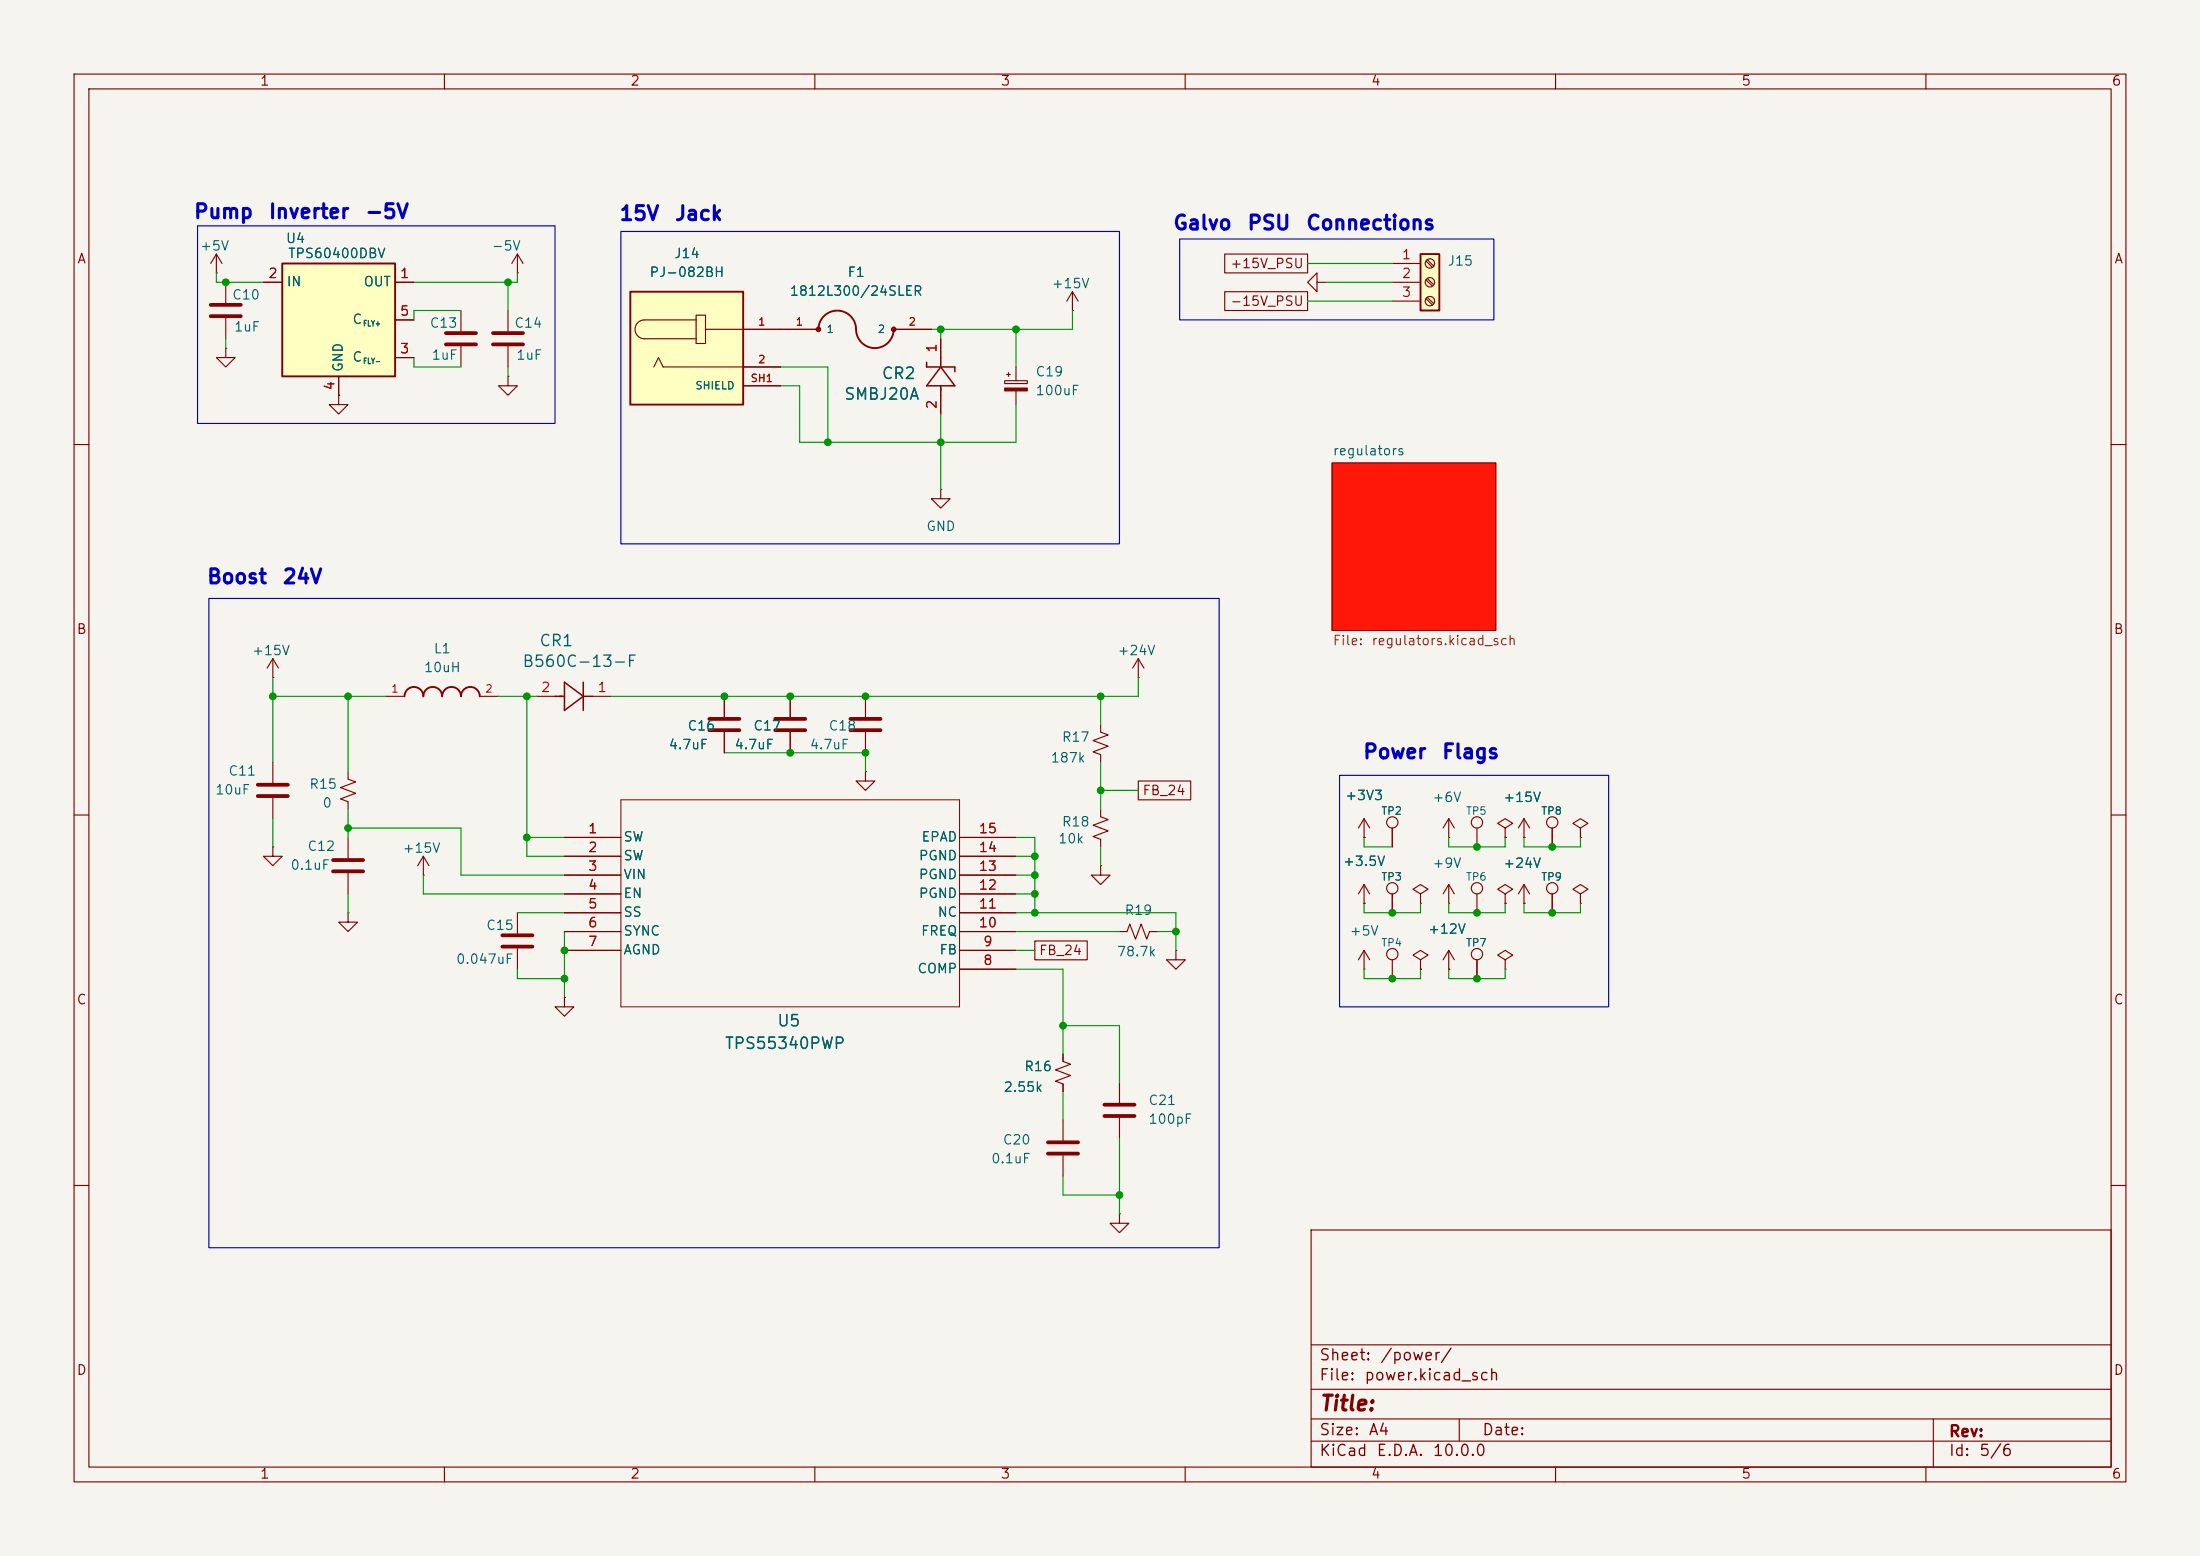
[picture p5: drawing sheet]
<svg xmlns="http://www.w3.org/2000/svg" width="297mm" height="210mm" viewBox="0 0 297 210" stroke-linecap="round" stroke-linejoin="round" font-family="sans-serif">
<path d="M0 0h297v210h-297z" fill="#f5f4ef" stroke="#f5f4ef" stroke-width=".14"/>
<g fill="none" stroke="#840000" stroke-width=".15">
<path d="M10 10h277v190h-277zM12 12h273v186h-273zM60 10v2M110 10v2M160 10v2M210 10v2M260 10v2M29.2 36.8h.1M29.2 34.3l-.8 1.3M29.2 34.3l.8 1.3M29.2 34.3v2.5M30.5 47v1.3h1.2l-1.2 1.2-1.3-1.2h1.3"/>
<path d="M30.5 47h.1M10 60h2M127 66v1.3h1.3l-1.3 1.3-1.3-1.3h1.3M127 66h.1M179.8 62.5h22.1v22.6h-22.1zM285 60h2M36.8 91.4h.1M36.8 88.9l-.7 1.3M36.8 88.9l.8 1.3M36.8 88.9v2.5M72.4 94h2.5M80 94h2.5"/>
<path d="M97.8 94v2.8M97.8 98.8v2.8M106.7 94v2.8M106.7 98.8v2.8M116.8 94v2.8M116.8 98.8v2.8M10 110h2M116.8 104.1v1.3h1.3l-1.3 1.3-1.2-1.3h1.2M116.8 104.1h.1M285 110h2M151.1 125.7h1l.4-1 .8 2 .8-2 .7 2 .4-1h1M188 129.5v2.6"/>
<path d="M191.8 129.5l1-.6-1-.6-1 .6 1 .6v1.3M191.8 130.8h.1M191.8 120.7l1-.7-1-.6-1 .6 1 .7v1.2M191.8 121.9h.1M195.6 130.8h.1M195.6 128.3l-.8 1.2M195.6 128.3l.7 1.2M195.6 128.3v2.5M199.4 120.7v2.5M199.4 129.5v2.6M203.2 129.5l1-.6-1-.6-1 .6 1 .6v1.3M203.2 130.8h.1"/>
<path d="M203.2 120.7l1-.7-1-.6-1 .6 1 .7v1.2M203.2 121.9h.1M10 160h2M177 166h108v32h-108zM285 160h2M60 198v2M110 198v2M160 198v2M177 194.5h108M177 191.5h108M177 187.5h108M177 181.5h108"/>
<path d="M197 191.5v3M210 198v2M260 198v2M261 191.5v6.5"/>
<circle cx="199.4" cy="119.9" r=".76"/>
<circle cx="188" cy="128.8" r=".76"/>
<circle cx="199.4" cy="128.8" r=".76"/>
</g>
<path d="M179.8 62.5h22.1v22.6h-22.1z" fill="#ff170a" stroke="#ff170a" stroke-width=".14"/>
<path d="M95.8 97h4M95.8 98.6h4M104.6 97h4.1M104.6 98.6h4.1M114.8 97h4.1M114.8 98.6h4.1" fill="none" stroke="#840000" stroke-width=".51"/>
<path d="M74.9 94h1.3M76.2 92.1l2.5 1.9-2.5 1.9zM78.7 94h1.3M78.7 92.1v3.8" fill="none" stroke="#840000" stroke-width=".2"/>
<path d="M38.1 35.6h15.2v15.2h-15.2z" fill="#ffffc2"/>
<path d="M38.1 35.6h15.2v15.2h-15.2z" fill="none" stroke="#840000" stroke-width=".25"/>
<g fill="none" stroke="#840000" stroke-width=".15">
<path d="M30.5 38.1v2.8M35.6 38.1h2.5M53.3 38.1h2.6M69.8 36.8h.1M69.8 34.3l-.7 1.3M69.8 34.3l.8 1.3M69.8 34.3v2.5M177.8 38.1v-1.3l-1.3 1.3 1.3 1.3v-1.3h1.3M30.5 42.9v2.8M45.7 53.3v1.3h1.3l-1.3 1.3-1.3-1.3h1.3M45.7 53.3h.1M45.7 50.8v2.5"/>
<path d="M53.3 48.3h2.6M53.3 43.2h2.6M62.2 41.9v2.8M62.2 46.7v2.8M68.6 50.8v1.3h1.2l-1.2 1.2-1.3-1.2h1.3M68.6 50.8h.1M68.6 41.9v2.8M68.6 46.7v2.8M127 45.7v2.6M127 53.3v2.6M148.6 97.8v1l1 .4-2 .7 2 .8-2 .8 1 .4v1M153.7 91.4h.1"/>
<path d="M153.7 88.9l-.8 1.3M153.7 88.9l.7 1.3M153.7 88.9v2.5M76.2 113h7.6M76.2 115.6h7.6M76.2 118.1h7.6M129.5 113h7.7M129.5 115.6h7.7M129.5 118.1h7.7M148.6 116.8v1.3h1.3l-1.3 1.3-1.3-1.3h1.3M148.6 116.8h.1M148.6 109.2v1l1 .4-2 .8 2 .7-2 .8 1 .4v1"/>
<path d="M195.6 119.4l-.8 1.3M195.6 119.4l.7 1.3M195.6 119.4v2.5M205.7 113h.1M205.7 110.5l-.7 1.3M205.7 110.5l.8 1.3M205.7 110.5v2.5M209.5 111.8v2.5M213.4 111.8l1-.7-1-.6-1.1 .6 1.1 .7v1.2M213.4 113h.1M76.2 120.7h7.6M76.2 123.2h7.6"/>
<path d="M76.2 125.7h7.6M76.2 128.3h7.6M129.5 120.7h7.7M129.5 123.2h7.7M129.5 125.7h7.7M129.5 128.3h7.7M129.5 130.8h7.7M188 120.7v2.5M195.6 121.9h.1M209.5 120.7v2.5M213.4 120.7l1-.7-1-.6-1.1 .6 1.1 .7v1.2M213.4 121.9h.1"/>
<path d="M143.5 142.2v1.1l1 .3-2 .8 2 .8-2 .7 1 .4v1"/>
<circle cx="188" cy="119.9" r=".76"/>
<circle cx="209.5" cy="111" r=".76"/>
<circle cx="209.5" cy="119.9" r=".76"/>
</g>
<path d="M28.4 41.1h4.1M28.4 42.7h4.1M60.2 45h4.1M60.2 46.5h4.1M66.5 45h4.1M66.5 46.5h4.1" fill="none" stroke="#840000" stroke-width=".51"/>
<path d="M83.8 108h45.7v27.9h-45.7z" fill="none" stroke="#840000" stroke-width=".14"/>
<path d="M125.1 48.9v.6h3.8v.7M127 48.3v1.2M127 52.1v1.2M127 49.5l1.9 2.6h-3.8z" fill="none" stroke="#840000" stroke-width=".2"/>
<path d="M191.8 34.3h2.5v7.6h-2.5z" fill="#ffffc2"/>
<path d="M191.8 34.3h2.5v7.6h-2.5z" fill="none" stroke="#840000" stroke-width=".25"/>
<g fill="none" stroke="#840000" stroke-width=".15">
<path d="M188 35.6h3.8M188 38.1h3.8M192.5 35.2l.9 .9M192.5 37.8l.9 .8M192.7 35.1l.8 .8M192.7 37.6l.8 .8M188 40.6h3.8M192.5 40.3l.9 .8M192.7 40.1l.8 .9M203.2 111.8l1-.7-1-.6-1 .6 1 .7v1.2M203.2 113h.1"/>
<circle cx="193" cy="38.1" r=".63"/>
<circle cx="193" cy="35.6" r=".63"/>
<circle cx="193" cy="40.6" r=".63"/>
</g>
<path d="M85.1 39.4h15.2v15.2h-15.2z" fill="#ffffc2"/>
<g fill="none" stroke="#840000" stroke-width=".25">
<path d="M85.1 39.4h15.2v15.2h-15.2zM110.5 44.5a2.55 2.55 0 0 1 2.6-2.6 2.55 2.55 0 0 1 2.5 2.8 2.54 2.54 0 0 0 2.6 2.3 2.54 2.54 0 0 0 2.4-2.5M54.6 94a1.27 1.27 0 0 1 1.3-1.3 1.27 1.27 0 0 1 1.2 1.3 1.27 1.27 0 0 1 1.3-1.3 1.27 1.27 0 0 1 1.3 1.3 1.27 1.27 0 0 1 1.3-1.3 1.27 1.27 0 0 1 1.2 1.3 1.27 1.27 0 0 1 1.3-1.3 1.27 1.27 0 0 1 1.3 1.3"/>
<circle cx="110.5" cy="44.4" r=".25"/>
<circle cx="120.6" cy="44.4" r=".25"/>
</g>
<g fill="none" stroke="#840000" stroke-width=".15">
<path d="M35.6 38.1h2.5M53.3 38.1h2.6M144.8 39.4l-.8 1.2M144.8 39.4l.7 1.2M144.8 39.4v2.5M165.3 34.3h11.2v2.5h-11.2zM165.3 39.4h11.2v2.5h-11.2zM45.7 53.3h.1M45.7 50.8v2.5M53.3 43.2h2.6M53.3 48.3h2.6M88.3 49.5l.6-1.2 .6 1.2h15.9"/>
<path d="M94 43.2h-7a1.27 1.27 0 0 0-1.3 1.3 1.27 1.27 0 0 0 1.3 1.2h7M94 42.5h1.2v3.9h-1.2zM95.2 44.5h15.3M100.3 52.1h5.1M120.6 44.5h5.1M127 45.7v2.6M127 53.3v2.6M135.6 51.4h3.1v.4h-3.1zM135.9 50.5h.5M136.1 50.3v.5M137.2 49.5v1.9M137.2 52.8v1.8"/>
<path d="M144.8 41.9h.1M52.1 94h2.5M64.8 94h2.5M97.8 94v2.8M97.8 98.8v2.8M106.7 94v2.8M106.7 98.8v2.8M36.8 114.3v1.3h1.3l-1.3 1.2-1.2-1.2h1.2M36.8 114.3h.1M36.8 102.9v2.8M36.8 107.7v2.8M47 104.1v1.1l1 .3-2 .8 2 .8-2 .7 1 .4v1"/>
<path d="M47 113v2.8M47 117.9v2.8M57.1 118.1h.1M57.1 115.6l-.7 1.2M57.1 115.6l.8 1.2M57.1 115.6v2.5M76.2 113h7.6M76.2 115.6h7.6M76.2 118.1h7.6M129.5 113h7.7M129.5 115.6h7.7M129.5 118.1h7.7"/>
<path d="M153.7 105.4h7v2.6h-7zM184.1 113h.1M184.1 110.5v2.5M184.1 119.4v2.5M184.1 110.5l-.7 1.3M184.1 110.5l.8 1.3M184.1 119.4l-.7 1.3M184.1 119.4l.8 1.3M188 111.8v2.5M195.6 113h.1M195.6 110.5l-.8 1.3M195.6 110.5l.7 1.3"/>
<path d="M195.6 110.5v2.5M199.4 111.8v2.5M203.2 113h.1M205.7 113h.1M205.7 119.4l-.7 1.3M205.7 119.4l.8 1.3M205.7 119.4v2.5M209.5 111.8v2.5M47 123.2v1.3h1.3l-1.3 1.2-1.3-1.2h1.3M47 123.2h.1M69.8 123.2v2.8M69.8 128v2.8"/>
<path d="M76.2 134.6v1.3h1.3l-1.3 1.3-1.3-1.3h1.3M76.2 134.6h.1M76.2 120.7h7.6M76.2 123.2h7.6M76.2 125.7h7.6M76.2 128.3h7.6M129.5 120.7h7.7M129.5 123.2h7.7M129.5 125.7h7.7M129.5 128.3h7.7M129.5 130.8h7.7M139.7 127h7.1v2.5h-7.1z"/>
<path d="M158.7 128.3v1.2h1.3l-1.3 1.3-1.2-1.3h1.2M158.7 128.3h.1M184.1 130.8h.1M184.1 121.9h.1M184.1 128.3l-.7 1.2M184.1 128.3l.8 1.2M184.1 128.3v2.5M188 120.7v2.5M191.8 130.8h.1M195.6 130.8h.1M199.4 129.5v2.6M203.2 121.9h.1"/>
<path d="M205.7 121.9h.1M209.5 120.7v2.5M143.5 142.2v1.1M143.5 146.3v1M143.5 151.1v2.8M143.5 156v2.8M151.1 146.1v2.7M151.1 150.9v2.8M151.1 163.8v1.3h1.3l-1.3 1.3-1.2-1.3h1.2M151.1 163.8h.1"/>
<circle cx="188" cy="111" r=".76"/>
<circle cx="199.4" cy="111" r=".76"/>
</g>
<path d="M135.6 52.4h3.1v.4h-3.1z" fill="#840000" stroke="#840000" stroke-width=".15"/>
<path d="M34.8 105.9h4.1M34.8 107.4h4.1M45 116.1h4M45 117.6h4M67.8 126.2h4.1M67.8 127.8h4.1M141.5 155.7h4M141.5 154.2h4M149.1 149.1h4.1M149.1 150.6h4.1" fill="none" stroke="#840000" stroke-width=".51"/>
<g fill="none" stroke="#009600" stroke-width=".15">
<path d="M29.2 36.8v1.3h6.4M68.6 38.1v3.8M69.8 36.8v1.3h-13.9M176.5 35.6h11.5M179.1 38.1h8.9M30.5 45.7v1.3M55.9 48.3v1.2h6.3M62.2 41.9h-6.3v1.3M68.6 49.5v1.3M105.4 52.1h2.5v7.6h29.3v-5.1M105.4 49.5h6.4v10.2M127 44.5v1.2"/>
<path d="M127 55.9v10.1M137.2 44.5v5M144.8 41.9v2.6h-19.1M176.5 40.6h11.5M36.8 94h15.3M36.8 91.4v11.5M47 94v10.1M67.3 94h5.1M71.1 94v21.6h5.1M148.6 94v3.8M153.7 91.4v2.6h-71.2M36.8 110.5v3.8"/>
<path d="M47 111.8h15.2v6.3h14M47 109.2v3.8M57.1 118.1v2.6h19.1M71.1 113h5.1M97.8 101.6h19v2.5M137.2 115.6h2.5M137.2 113h2.5v10.2M137.2 118.1h2.5M148.6 102.9v6.3M148.6 114.3v2.5M148.6 106.7h5.1M184.1 113v1.3h3.9"/>
<path d="M195.6 113v1.3h7.6v-1.3M205.7 113v1.3h7.7v-1.3M47 120.7v2.5M69.8 123.2h6.4M69.8 130.8v1.3h6.4M76.2 125.7v8.9M137.2 130.8h6.3v11.4M137.2 123.2h21.5v5.1M137.2 125.7h13.9M137.2 128.3h2.5M137.2 120.7h2.5M143.5 138.4h7.6v7.7"/>
<path d="M156.2 125.7h2.5M184.1 121.9v1.3h7.7v-1.3M184.1 130.8v1.3h7.7v-1.3M195.6 121.9v1.3h7.6v-1.3M195.6 130.8v1.3h7.6v-1.3M205.7 121.9v1.3h7.7v-1.3M143.5 147.3v3.8M143.5 158.8v2.5h7.6M151.1 153.7v10.1"/>
</g>
<path d="M26.7 30.5h48.2v26.7h-48.2zM83.8 31.2h67.3v42.2h-67.3zM159.3 32.3h42.4v10.9h-42.4zM28.2 80.8h136.4v87.6h-136.4zM180.8 104.6h36.4v31.3h-36.4z" fill="none" stroke="#0000c2" stroke-width=".15"/>
<g fill="#009600" stroke="#009600" stroke-width=".14">
<circle cx="30.5" cy="38.1" r=".46"/>
<circle cx="68.6" cy="38.1" r=".46"/>
<circle cx="148.6" cy="94" r=".46"/>
<circle cx="127" cy="59.7" r=".46"/>
<circle cx="137.2" cy="44.5" r=".46"/>
<circle cx="127" cy="44.5" r=".46"/>
<circle cx="139.7" cy="118.1" r=".46"/>
<circle cx="151.1" cy="161.3" r=".46"/>
<circle cx="139.7" cy="123.2" r=".46"/>
<circle cx="143.5" cy="138.4" r=".46"/>
<circle cx="139.7" cy="120.7" r=".46"/>
<circle cx="209.5" cy="123.2" r=".46"/>
<circle cx="199.4" cy="114.3" r=".46"/>
<circle cx="209.5" cy="114.3" r=".46"/>
<circle cx="158.7" cy="125.7" r=".46"/>
<circle cx="139.7" cy="115.6" r=".46"/>
<circle cx="148.6" cy="106.7" r=".46"/>
<circle cx="76.2" cy="128.3" r=".46"/>
<circle cx="71.1" cy="94" r=".46"/>
<circle cx="36.8" cy="94" r=".46"/>
<circle cx="71.1" cy="113" r=".46"/>
<circle cx="47" cy="94" r=".46"/>
<circle cx="47" cy="111.8" r=".46"/>
<circle cx="76.2" cy="132.1" r=".46"/>
<circle cx="188" cy="123.2" r=".46"/>
<circle cx="199.4" cy="123.2" r=".46"/>
<circle cx="199.4" cy="132.1" r=".46"/>
<circle cx="188" cy="132.1" r=".46"/>
<circle cx="111.8" cy="59.7" r=".46"/>
<circle cx="106.7" cy="101.6" r=".46"/>
<circle cx="116.8" cy="94" r=".46"/>
<circle cx="116.8" cy="101.6" r=".46"/>
<circle cx="106.7" cy="94" r=".46"/>
<circle cx="97.8" cy="94" r=".46"/>
</g>
<text font-size="2" fill="#840000" x="178" y="190.9">Title:</text>
<g font-size="1.9" fill="#0000c2">
<text x="26.1" y="30">Pump</text>
<text x="36.2" y="30">Inverter</text>
<text x="49.2" y="30">-5V</text>
<text x="83.5" y="30.2">15V</text>
<text x="91" y="30.2">Jack</text>
<text x="158.3" y="31.5">Galvo</text>
<text x="168.3" y="31.5">PSU</text>
<text x="176.2" y="31.5">Connections</text>
<text x="27.8" y="79.3">Boost</text>
<text x="38" y="79.3">24V</text>
<text x="183.9" y="102.9">Power</text>
<text x="194.6" y="102.9">Flags</text>
</g>
<g font-size="1.5" fill="#006464">
<text x="118.9" y="51.5">CR2</text>
<text x="113.8" y="54.3">SMBJ20A</text>
<text x="72.7" y="87.6">CR1</text>
<text x="70.4" y="90.4">B560C-13-F</text>
<text x="97.8" y="142">TPS55340PWP</text>
<text x="104.8" y="138.9">U5</text>
</g>
<g font-size="1.5" fill="#840000">
<text x="178" y="184">Sheet:</text>
<text x="186.2" y="184">/power/</text>
<text x="178" y="186.7">File:</text>
<text x="184.1" y="186.7">power.kicad_sch</text>
<text x="178" y="196.9">KiCad</text>
<text x="178" y="194.1">Size:</text>
<text x="184.7" y="194.1">A4</text>
<text x="185.7" y="196.9">E.D.A.</text>
<text x="193.3" y="196.9">10.0.0</text>
<text x="200" y="194.1">Date:</text>
<text x="263" y="194.3">Rev:</text>
<text x="263" y="196.9">Id:</text>
<text x="267.1" y="196.9">5/6</text>
</g>
<g font-size="1.3" fill="#840000">
<text x="35" y="11.9">1</text>
<text x="85" y="11.9">2</text>
<text x="135" y="11.9">3</text>
<text x="185" y="11.9">4</text>
<text x="235" y="11.9">5</text>
<text x="285" y="11.9">6</text>
<text x="10.3" y="35.9">A</text>
<text x="285.3" y="35.9">A</text>
<text x="166" y="36.5">+15V_PSU</text>
<text x="166" y="41.6">-15V_PSU</text>
<text x="10.3" y="85.9">B</text>
<text x="285.3" y="85.9">B</text>
<text x="154.1" y="107.6">FB_24</text>
<text x="140.2" y="129.2">FB_24</text>
<text x="10.3" y="135.9">C</text>
<text x="285.3" y="135.9">C</text>
<text x="10.3" y="185.9">D</text>
<text x="285.3" y="185.9">D</text>
<text x="35" y="199.9">1</text>
<text x="85" y="199.9">2</text>
<text x="135" y="199.9">3</text>
<text x="185" y="199.9">4</text>
<text x="235" y="199.9">5</text>
<text x="285" y="199.9">6</text>
</g>
<g font-size="1.3" fill="#006464">
<text x="26.9" y="34.1">+5V</text>
<text x="38.5" y="33.1">U4</text>
<text x="38.8" y="35.2">TPS60400DBV</text>
<text x="66.3" y="34.1">-5V</text>
<text x="90.9" y="35.2">J14</text>
<text x="31.3" y="40.7">C10</text>
<text x="38.6" y="39">IN</text>
<text x="49" y="39">OUT</text>
<text x="87.6" y="37.7">PJ-082BH</text>
<text x="106.5" y="40.2">1812L300/24SLER</text>
<text x="114.3" y="37.7">F1</text>
<text x="141.9" y="39.2">+15V</text>
<text x="195.3" y="36.2">J15</text>
<text x="31.5" y="45.1">1uF</text>
<text x="47.5" y="44">C</text>
<text x="57.9" y="44.6">C13</text>
<text x="69.4" y="44.6">C14</text>
<text x="46.6" y="50.3" transform="rotate(-90 46.6 50.3)">GND</text>
<text x="47.5" y="49.1">C</text>
<text x="58.2" y="48.9">1uF</text>
<text x="69.6" y="48.9">1uF</text>
<text x="139.7" y="53.7">100uF</text>
<text x="139.7" y="51.1">C19</text>
<text x="179.8" y="61.8">regulators</text>
<text x="125" y="72">GND</text>
<text x="33.9" y="88.7">+15V</text>
<text x="58.5" y="88.5">L1</text>
<text x="150.8" y="88.7">+24V</text>
<text x="57.1" y="91">10uH</text>
<text x="90.2" y="101.4">4.7uF</text>
<text x="92.7" y="98.9">C16</text>
<text x="99.1" y="101.4">4.7uF</text>
<text x="101.6" y="98.9">C17</text>
<text x="109.2" y="101.4">4.7uF</text>
<text x="111.8" y="98.9">C18</text>
<text x="143.3" y="100.4">R17</text>
<text x="29" y="107.5">10uF</text>
<text x="30.7" y="105">C11</text>
<text x="41.7" y="106.8">R15</text>
<text x="141.7" y="103.2">187k</text>
<text x="43.4" y="109.3">0</text>
<text x="84.1" y="113.9">SW</text>
<text x="124.3" y="113.9">EPAD</text>
<text x="143.3" y="111.9">R18</text>
<text x="181.5" y="108.3">+3V3</text>
<text x="193.3" y="108.6">+6V</text>
<text x="202.8" y="108.6">+15V</text>
<text x="39.1" y="117.7">0.1uF</text>
<text x="41.4" y="115.2">C12</text>
<text x="54.3" y="115.4">+15V</text>
<text x="84.1" y="116.4">SW</text>
<text x="84.1" y="119">VIN</text>
<text x="123.9" y="119">PGND</text>
<text x="123.9" y="116.4">PGND</text>
<text x="142.8" y="114.1">10k</text>
<text x="181.2" y="117.2">+3.5V</text>
<text x="193.3" y="117.4">+9V</text>
<text x="202.8" y="117.4">+24V</text>
<text x="65.5" y="125.8">C15</text>
<text x="84.1" y="121.5">EN</text>
<text x="84.1" y="124.1">SS</text>
<text x="123.9" y="121.5">PGND</text>
<text x="126.5" y="124.1">NC</text>
<text x="151.7" y="123.8">R19</text>
<text x="61.5" y="130.4">0.047uF</text>
<text x="84.1" y="126.6">SYNC</text>
<text x="84.1" y="129.1">AGND</text>
<text x="123.8" y="131.7">COMP</text>
<text x="124.2" y="126.6">FREQ</text>
<text x="126.7" y="129.1">FB</text>
<text x="150.7" y="129.4">78.7k</text>
<text x="182.1" y="126.6">+5V</text>
<text x="192.7" y="126.3">+12V</text>
<text x="135.4" y="147.7">2.55k</text>
<text x="138.2" y="144.9">R16</text>
<text x="154.9" y="149.5">C21</text>
<text x="135.3" y="154.8">C20</text>
<text x="154.9" y="152">100pF</text>
<text x="133.7" y="157.3">0.1uF</text>
</g>
<g font-size="1.3" fill="#a90000">
<text x="189.2" y="35.3">1</text>
<text x="36.1" y="37.8">2</text>
<text x="53.9" y="37.8">1</text>
<text x="189.2" y="37.8">2</text>
<text x="189.2" y="40.4">3</text>
<text x="53.9" y="42.9">5</text>
<text x="126.7" y="47.7" transform="rotate(-90 126.7 47.7)">1</text>
<text x="45.5" y="52.8" transform="rotate(-90 45.5 52.8)">4</text>
<text x="53.9" y="48">3</text>
<text x="126.7" y="55.3" transform="rotate(-90 126.7 55.3)">2</text>
<text x="73" y="93.7">2</text>
<text x="80.6" y="93.7">1</text>
<text x="79.3" y="112.8">1</text>
<text x="132" y="112.8">15</text>
<text x="79.3" y="115.3">2</text>
<text x="79.3" y="117.9">3</text>
<text x="132" y="117.9">13</text>
<text x="132" y="115.3">14</text>
<text x="79.3" y="120.4">4</text>
<text x="79.3" y="122.9">5</text>
<text x="79.3" y="125.5">6</text>
<text x="132" y="125.5">10</text>
<text x="132" y="120.4">12</text>
<text x="132" y="122.9">11</text>
<text x="79.3" y="128">7</text>
<text x="132.6" y="130.6">8</text>
<text x="132.6" y="128">9</text>
</g>
<g font-size="1.3" fill="#725600">
<text x="179.8" y="87.4">File:</text>
<text x="185.1" y="87.4">regulators.kicad_sch</text>
</g>
<g font-size="1" fill="#a90000">
<text x="102.3" y="44.2">1</text>
<text x="107.3" y="44.2">1</text>
<text x="122.6" y="44.2">2</text>
<text x="101.2" y="51.8">SH1</text>
<text x="102.3" y="49.3">2</text>
<text x="52.7" y="93.7">1</text>
<text x="65.4" y="93.7">2</text>
</g>
<g font-size="1" fill="#006464">
<text x="111.5" y="45.2">1</text>
<text x="118.4" y="45.2">2</text>
<text x="93.8" y="52.8">SHIELD</text>
<text x="186.4" y="110.2">TP2</text>
<text x="197.8" y="110.2">TP5</text>
<text x="208" y="110.2">TP8</text>
<text x="186.4" y="119.1">TP3</text>
<text x="197.8" y="119.1">TP6</text>
<text x="208" y="119.1">TP9</text>
<text x="186.4" y="128">TP4</text>
<text x="197.8" y="128">TP7</text>
</g>
<g font-size=".8" fill="#006464">
<text x="49" y="44.2">FLY+</text>
<text x="49" y="49.3">FLY-</text>
</g>
</svg>
